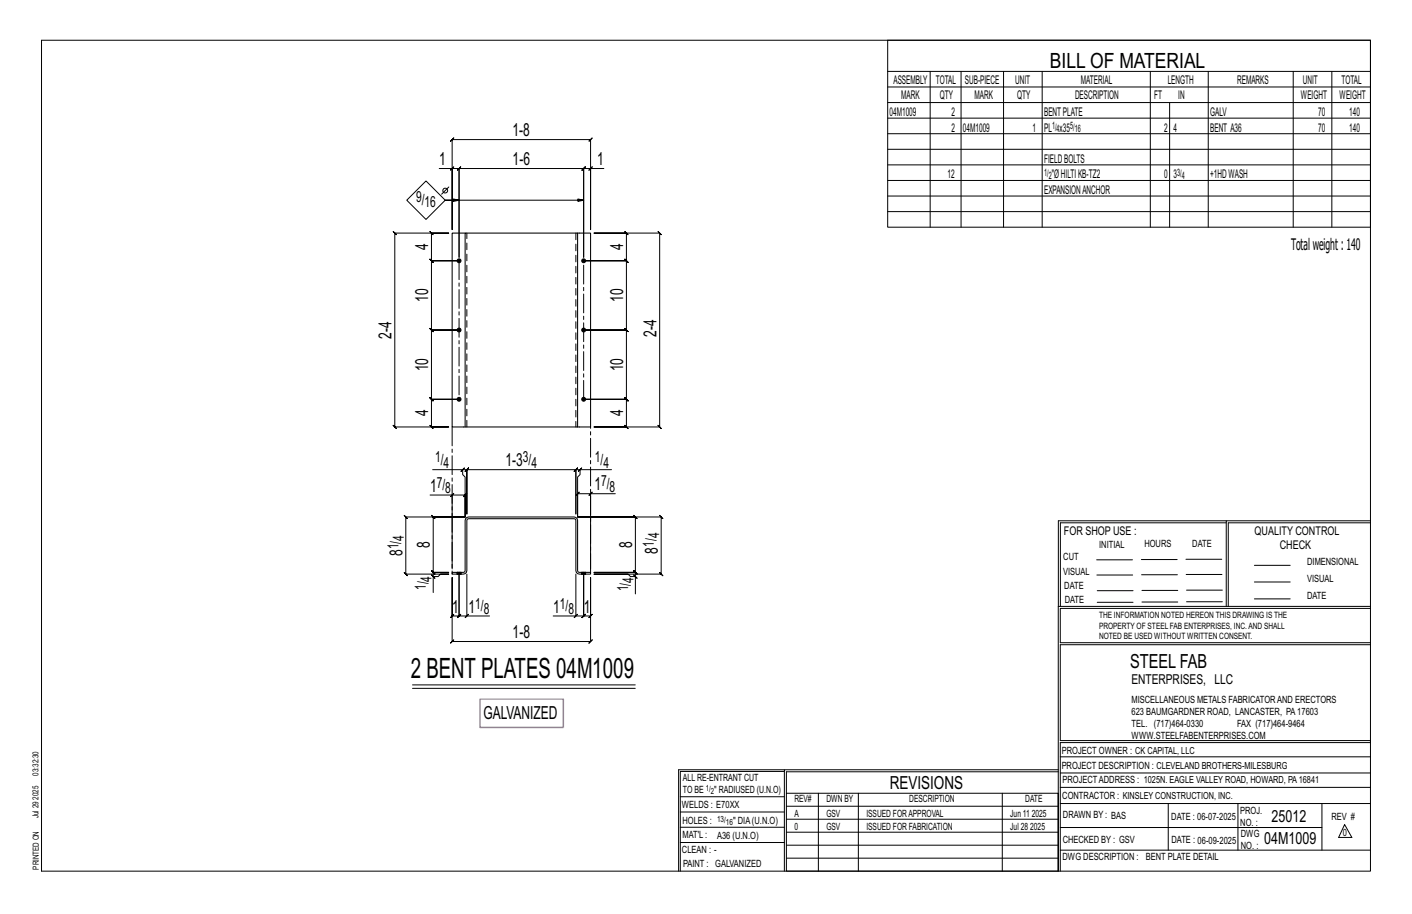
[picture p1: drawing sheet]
<svg xmlns="http://www.w3.org/2000/svg" width="432mm" height="279mm" viewBox="0 0 432 279" stroke-linecap="round" stroke-linejoin="round" font-family="sans-serif">
<g fill="none" stroke="#000" stroke-width=".31">
<path d="M12.7 12.3h406.4v254h-406.4zM271.5 12.3h147.6v57.2h-147.6zM271.5 21.8h147.6M271.5 26.6h147.6M271.5 31.4h147.6M271.5 36.1h147.6M284.5 21.8v47.7M293.9 21.8v47.7M306.9 21.8v47.7M318.7 21.8v47.7M351.8 21.8v47.7M357.7 31.4v38.1"/>
<path d="M369.5 21.8v47.7M395.5 21.8v47.7M407.3 21.8v47.7M134.3 51.5h4v18.7v-27.5l-.5 .5 1-1-.5 .5h42.3l-.5 .5 1-1-.5 .5v27.5v-18.7h4.1M137.3 57.2l-2.3 2.2M138.3 51.5h2.1l-.5 .5 1-1-.5 .5v27.2v-27.2l-.5 .5 1-1-.5 .5h38.1l-.5 .5 1-1-.5 .5v27.2v-27.2l-.5 .5 1-1-.5 .5h2.1M138.8 51l-1 1zM180.6 51.5l.5-.5-1 1zM271.5 40.9h147.6M271.5 45.6h147.6M271.5 50.4h147.6M271.5 55.2h147.6"/>
<path d="M271.5 59.9h147.6M120.2 70.8l.5 .5h16.5h-5.3l-.5-.5 1 1-.5-.5v8.4l-.5-.5 1 1-.5-.5h8.5h-8.5l-.5-.5 1 1-.5-.5v21.2l-.5-.5 1 1-.5-.5h8.5h-8.5l-.5-.5 1 1-.5-.5v21.2l-.5-.5 1 1-.5-.5h8.5h-8.5l-.5-.5 1 1-.5-.5v8.4l-.5-.5 1 1-.5-.5h5.3h-16.5l.5 .5-1-1 .5 .5v-59.2l.5 .5zM124.4 61.2l5.9-5.9 5.9 5.9-5.9 5.9zM140.4 61.2l-1.8-.4v.8l1.8-.4h-4.2h42.3l-1.8 .4v-.8l1.8 .4M181.7 71.3h20l-.5-.5 1 1-.5-.5v59.2l-.5-.5 1 1-.5-.5h-20h9.9l.5 .5-1-1 .5 .5v-8.4l.5 .5-1-1 .5 .5h-13.1h13.1l.5 .5-1-1 .5 .5v-21.2l.5 .5-1-1 .5 .5h-13.1h13.1l.5 .5-1-1 .5 .5v-21.2l.5 .5-1-1 .5 .5h-13.1h13.1l.5 .5-1-1 .5 .5v-8.4l.5 .5-1-1 .5 .5zM271.5 64.7h147.6M131.5 151.3h6.8v22.6M132.3 143.6h9.2v1.5l.7 .7v12.2v-6.7l.5-.5-1 1 .5-.5h-3.9M137.8 151.8l1-1zM141 144.1l1-1zM141.5 143.6h1.3l-.5 .5 1-1-.5 .5v13.5v-13.5l-.5 .5 1-1-.5 .5h33.3l-.5 .5 1-1-.5 .5v13.5v-13.5l-.5 .5 1-1-.5 .5h1.3M176.9 144.1l1-1z"/>
<path d="M180.1 151.4l1-1zM187 143.6h-9.6v1.5l-.8 .7v12.2v-7.1l-.5 .5 1-1-.5 .5h4M188.2 150.9h-7.6v23M375 159.8h-50.7v25.6M375 159.2h-51.3l-.1 107.1M419.1 159.2h-44.1v26.2M419.1 159.8h-43.5v25.6M132 175.7l1 1zM132.5 176.2v-1.2l.5 .5-1-1 .5 .5h4.7h-4.7l.5 .5-1-1 .5 .5v-17l.5 .5-1-1 .5 .5h9.7h-18.1l-.5-.5 1 1-.5-.5v17.5l-.5-.5 1 1-.5-.5h13.1h-2.5l-.7 .7h-1.5v4.9M142.8 175.5v12.8h6.9M176.1 175.5v12.8h-6.9M193.8 175.7l1 1z"/>
<path d="M194.3 176.2v-1.2l.5 .5-1-1 .5 .5h-12.6h12.6l.5 .5-1-1 .5 .5v-17l.5 .5-1-1 .5 .5h-17.7h25.6l-.5-.5 1 1-.5-.5v17.5l-.5-.5 1 1-.5-.5h-20.5h10.4l.7 .7h1.5v5.4M335.4 171.1h10.9M335.4 175.8h11M349 171h11M349.1 175.7h11M362.7 171h10.9M362.7 175.6h11M383.6 172.8h11M383.6 177.9h11M142.8 188.3l.5-.5-1 1zM142.8 188.3h-2.4l.5-.5-1 1 .5-.5v-13.3v13.3l.5-.5-1 1 .5-.5h-2.1l.5-.5-1 1 .5-.5v-11.7v19.5l-.5 .5 1-1-.5 .5h42.3l-.5 .5 1-1-.5 .5v-19.5v11.7l.5-.5-1 1 .5-.5h-2.1l.5-.5-1 1 .5-.5v-13.3v13.3l.5-.5-1 1 .5-.5h-2.4M176.1 188.3l-.5 .5 1-1z"/>
<path d="M323.7 185.4h95.4M335.5 184.1h11M335.5 180.6h11M349.2 184h11M349.2 180.5h11M362.9 180.4h10.9M362.9 184h10.9M383.6 183.1h11M419.1 186h-94.9v10.5h94.9M419.1 197.1h-94.9v29.3h94.9v.6h-94.9v39.3M126.2 209.4h68.1M126.2 210.4h68.1"/>
<path d="M239.9 235.8h-31.9v30.5M239.9 235.3h-32.4v31M323.6 235.3h-83.7v31M323.6 235.9h-83.1v6.6M324.2 236.3h94.9M324.2 231.4h94.9M208 252.9h31.9M208 257.5h31.9M208 243.6h31.9M208 248.2h31.9M240.5 242.5h83.1v23.8h-83.1zM240.5 258.4h83.1"/>
<path d="M240.5 254.4h83.1M240.5 250.4h83.1M240.5 246.5h83.1M250.3 242.5v23.8M262.5 242.5v23.8M306.5 242.5v23.8M324.2 253h80.1M324.2 245.6h94.9M324.2 259.9h94.9M324.2 240.7h94.9M357.3 245.6v14.3M378.6 245.6v14.3"/>
<path d="M404.3 245.6v14.3M411.2 252.1l2.2 3.9h-4zM240.5 262.3h83.1"/>
<circle cx="136.2" cy="58.3" r=".74"/>
</g>
<path d="M146.8 213.7h25.5v8.7h-25.5z" fill="none" stroke="#f0f" stroke-width=".5"/>
<g fill="#000" stroke="#000" stroke-width=".31">
<circle cx="140.4" cy="79.7" r=".6"/>
<circle cx="178.5" cy="79.7" r=".6"/>
<circle cx="140.4" cy="100.9" r=".6"/>
<circle cx="178.5" cy="100.9" r=".6"/>
<circle cx="140.4" cy="122.1" r=".6"/>
<circle cx="178.5" cy="122.1" r=".6"/>
</g>
<path d="M142.2 71.3h-3.9v59.2h38.3v-59.2h-34.4v59.2M176.6 71.3h4v59.2h-4M142.4 158.6l.9-.6 32.8 .2 .5 .9v15.3l.6 .6h3.4v.5h-3.4l-1-.5-.1-15.9-.5-.5h-32.6l-.2 .5-.2 15.9-.9 .5h-3.4v-.5h3.4l.5-.6zM139.8 175h.1M139.8 175.5h.1M141 175h.1M141 175.5h.1M177.9 175h.1M177.9 175.5h.1M179.1 175h.1M179.1 175.5h.1" fill="none" stroke="#000" stroke-width=".32"/>
<g fill="none" stroke="#000" stroke-width=".31" stroke-dasharray="2 1.4">
<path d="M176.1 71.3v59.2M142.8 130.5v-59.2M139.8 175v.5M139.8 175h.1M140 175l-.2 .5M140.2 175h-.2l-.2 .5M140.4 175h.2v.5h-.2zM140.4 175h-.2v.5h-.2M140.4 175.5h-.2M140.6 175h.2v.5h-.2M140.8 175v.5M140.9 175h.1"/>
<path d="M141 175.5h-.1M141 175.5v-.5M177.9 175v.5M177.9 175h.1M178.1 175l-.2 .5M178.3 175h-.2l-.2 .5M178.5 175h.2v.5h-.2zM178.5 175h-.2v.5h-.2M178.5 175.5h-.2M178.7 175h.2v.5h-.2M178.9 175v.5M179 175h.1"/>
<path d="M179.1 175.5h-.1M179.1 175.5v-.5"/>
</g>
<path d="M140.4 79.7v42.4M138.3 130.5v45M178.5 122.1v-42.4M180.6 175v-44.5" fill="none" stroke="#000" stroke-width=".31" stroke-dasharray="5.8 1 1 1"/>
<text font-size="8.6" x="125.6" y="207.4">2 BENT PLATES 04M1009</text>
<text font-size="6.4" x="321.1" y="20.7">BILL OF MATERIAL</text>
<text font-size="5.9" x="345.6" y="204.1">STEEL FAB</text>
<g font-size="5.5">
<text x="156.7" y="41.7">1-8</text>
<text x="134.3" y="50.5">1</text>
<text x="156.8" y="50.5">1-6</text>
<text x="182.6" y="50.5">1</text>
<text x="131" y="76.5" transform="rotate(-90 131 76.5)">4</text>
<text x="190.6" y="76.5" transform="rotate(-90 190.6 76.5)">4</text>
<text x="131" y="92.4" transform="rotate(-90 131 92.4)">10</text>
<text x="190.6" y="92.4" transform="rotate(-90 190.6 92.4)">10</text>
<text x="119.7" y="103.6" transform="rotate(-90 119.7 103.6)">2-4</text>
<text x="200.7" y="102.9" transform="rotate(-90 200.7 102.9)">2-4</text>
<text x="131" y="113.5" transform="rotate(-90 131 113.5)">10</text>
<text x="190.6" y="113.5" transform="rotate(-90 190.6 113.5)">10</text>
<text x="131" y="127.3" transform="rotate(-90 131 127.3)">4</text>
<text x="190.6" y="127.3" transform="rotate(-90 190.6 127.3)">4</text>
<text x="154.6" y="142.6">1-3</text>
<text x="181.8" y="149.9">1</text>
<text x="131.5" y="150.3">1</text>
<text x="131.5" y="167.5" transform="rotate(-90 131.5 167.5)">8</text>
<text x="193.3" y="167.7" transform="rotate(-90 193.3 167.7)">8</text>
<text x="123.1" y="170" transform="rotate(-90 123.1 170)">8</text>
<text x="201.2" y="169.2" transform="rotate(-90 201.2 169.2)">8</text>
<text x="138.3" y="187.3">1</text>
<text x="143.3" y="187.3">1</text>
<text x="169.2" y="187.3">1</text>
<text x="178.5" y="187.3">1</text>
<text x="156.8" y="195.1">1-8</text>
<text x="147.8" y="219.8">GALVANIZED</text>
<text x="272.2" y="241.1">REVISIONS</text>
</g>
<g font-size="5.1">
<text x="388.9" y="251.3">25012</text>
<text x="386.6" y="258.1">04M1009</text>
</g>
<text font-size="4.9" x="394.8" y="76.4">Totalweight : 140</text>
<g font-size="4.7">
<text x="127.2" y="61.7">9/</text>
<text x="129.8" y="63.4">16</text>
<text x="133.1" y="141.3">1/</text>
<text x="135.7" y="143">4</text>
<text x="159.9" y="141.3">3/</text>
<text x="162.5" y="143">4</text>
<text x="181.9" y="141.3">1/</text>
<text x="184.5" y="143">4</text>
<text x="133.6" y="149.1">7/</text>
<text x="183.8" y="148.7">7/</text>
<text x="136.2" y="150.8">8</text>
<text x="186.4" y="150.4">8</text>
<text x="121.9" y="167.9" transform="rotate(-90 121.9 167.9)">1/</text>
<text x="123.5" y="165.3" transform="rotate(-90 123.5 165.3)">4</text>
<text x="200" y="167.2" transform="rotate(-90 200 167.2)">1/</text>
<text x="201.6" y="164.6" transform="rotate(-90 201.6 164.6)">4</text>
<text x="131.9" y="177.8" transform="rotate(-90 131.9 177.8)">4</text>
<text x="193.7" y="178.2" transform="rotate(-90 193.7 178.2)">4</text>
<text x="130.2" y="180.4" transform="rotate(-90 130.2 180.4)">1/</text>
<text x="192.1" y="180.8" transform="rotate(-90 192.1 180.8)">1/</text>
<text x="145.3" y="186.1">1/</text>
<text x="148" y="187.7">8</text>
<text x="171.2" y="186.1">1/</text>
<text x="173.8" y="187.7">8</text>
</g>
<text font-size="4.2" x="346" y="209.1">ENTERPRISES, LLC</text>
<g font-size="3.7">
<text x="273.2" y="25.6">ASSEMBLY</text>
<text x="286.2" y="25.6">TOTAL</text>
<text x="295.1" y="25.6">SUB-PIECE</text>
<text x="310.4" y="25.6">UNIT</text>
<text x="330.5" y="25.6">MATERIAL</text>
<text x="357.1" y="25.6">LENGTH</text>
<text x="378.3" y="25.6">REMARKS</text>
<text x="398.4" y="25.6">UNIT</text>
<text x="410.2" y="25.6">TOTAL</text>
<text x="272.1" y="35.5">04M1009</text>
<text x="275.6" y="30.4">MARK</text>
<text x="287.4" y="30.4">QTY</text>
<text x="290.9" y="35.5">2</text>
<text x="298" y="30.4">MARK</text>
<text x="311" y="30.4">QTY</text>
<text x="319.3" y="35.5">BENTPLATE</text>
<text x="328.7" y="30.4">DESCRIPTION</text>
<text x="353" y="30.4">FT</text>
<text x="360.3" y="30.4">IN</text>
<text x="370.1" y="35.5">GALV</text>
<text x="397.8" y="30.4">WEIGHT</text>
<text x="403.2" y="35.5">70</text>
<text x="409.6" y="30.4">WEIGHT</text>
<text x="412.6" y="35.5">140</text>
<text x="290.9" y="40.2">2</text>
<text x="294.5" y="40.2">04M1009</text>
<text x="315.8" y="40.2">1</text>
<text x="319.3" y="40.2">PL x35</text>
<text x="356" y="40.2">2</text>
<text x="358.9" y="40.2">4</text>
<text x="370.1" y="40.2">BENT A36</text>
<text x="403.2" y="40.2">70</text>
<text x="412.6" y="40.2">140</text>
<text x="319.3" y="49.7">FIELDBOLTS</text>
<text x="289.8" y="54.5">12</text>
<text x="319.3" y="59.3">EXPANSIONANCHOR</text>
<text x="321.6" y="54.5">&quot;ØHILTIKB-TZ2</text>
<text x="356" y="54.5">0</text>
<text x="358.9" y="54.5">3</text>
<text x="370.1" y="54.5">+1HDWASH</text>
<text x="325.3" y="163.4">FOR SHOP USE :</text>
<text x="383.7" y="163.4">QUALITY CONTROL</text>
<text x="391.4" y="167.8">CHECK</text>
</g>
<g font-size="3.1">
<text x="321.7" y="39.4">1/</text>
<text x="323.1" y="40.5">4</text>
<text x="327.2" y="39.4">5/</text>
<text x="328.6" y="40.5">16</text>
<text x="319.3" y="53.7">1/</text>
<text x="360" y="53.7">3/</text>
<text x="320.7" y="54.8">2</text>
<text x="361.4" y="54.8">4</text>
<text x="336.2" y="167.4">INITIAL</text>
<text x="350" y="167.1">HOURS</text>
<text x="364.6" y="167.2">DATE</text>
<text x="325.2" y="171.3">CUT</text>
<text x="399.8" y="172.8">DIMENSIONAL</text>
<text x="325.1" y="175.8">VISUAL</text>
<text x="399.8" y="177.9">VISUAL</text>
<text x="325.5" y="180">DATE</text>
<text x="325.7" y="184.4">DATE</text>
<text x="399.8" y="183.1">DATE</text>
<text x="346" y="215">MISCELLANEOUS METALS FABRICATORAND ERECTORS</text>
<text x="346" y="218.6">623 BAUMGARDNER ROAD, LANCASTER, PA17603</text>
<text x="346" y="225.8">WWW.STEELFABENTERPRISES.COM</text>
<text x="346" y="222.2">TEL. (717)464-0330</text>
<text x="378.3" y="222.2">FAX (717)464-9464</text>
<text x="324.7" y="230.5">PROJECT OWNER : CK CAPITAL, LLC</text>
<text x="208.8" y="238.8">ALL RE-ENTRANT CUT</text>
<text x="324.7" y="235.1">PROJECT DESCRIPTION : CLEVELAND BROTHERS-MILESBURG</text>
<text x="324.9" y="239.5">PROJECTADDRESS : 1025N. EAGLE VALLEY ROAD, HOWARD, PA16841</text>
<text x="208.8" y="242.5">TO BE</text>
<text x="218.4" y="242.5">&quot; RADIUSED (U.N.O)</text>
<text x="242.9" y="245.3">REV#</text>
<text x="252.7" y="245.3">DWN BY</text>
<text x="278.1" y="245.3">DESCRIPTION</text>
<text x="313.5" y="245.3">DATE</text>
<text x="324.9" y="244.2">CONTRACTOR : KINSLEY CONSTRUCTION, INC.</text>
<text x="208.5" y="247">WELDS : E70XX</text>
<text x="208.7" y="251.7">HOLES :</text>
<text x="224.2" y="251.8">&quot; DIA(U.N.O)</text>
<text x="242.9" y="249.9">A</text>
<text x="252.7" y="249.9">GSV</text>
<text x="264.9" y="249.9">ISSUED FORAPPROVAL</text>
<text x="309" y="249.9">Jun 11</text>
<text x="315.5" y="249.9">2025</text>
<text x="325.1" y="250">DRAWN BY : BAS</text>
<text x="358.2" y="250.5">DATE : 06-07-2025</text>
<text x="379.3" y="248.9">PROJ.</text>
<text x="407.2" y="250.5">REV #</text>
<text x="208.7" y="256.3">MAT'L :</text>
<text x="219.3" y="256.4">A36 (U.N.O)</text>
<text x="242.9" y="253.8">0</text>
<text x="252.7" y="253.8">GSV</text>
<text x="264.9" y="253.8">ISSUED FOR FABRICATION</text>
<text x="309" y="253.8">Jul 28</text>
<text x="315" y="253.8">2025</text>
<text x="325" y="257.6">CHECKED BY : GSV</text>
<text x="358.3" y="257.7">DATE : 06-09-2025</text>
<text x="379.3" y="252.5">NO. :</text>
<text x="379.5" y="255.9">DWG</text>
<text x="410.6" y="255.5">0</text>
<text x="208.6" y="260.7">CLEAN : -</text>
<text x="324.9" y="262.9">DWG DESCRIPTION :</text>
<text x="350.4" y="263">BENT PLATE DETAIL</text>
<text x="379.5" y="259.5">NO. :</text>
<text x="208.9" y="265">PAINT : GALVANIZED</text>
</g>
<g font-size="2.7">
<text x="336.1" y="189">THE INFORMATION NOTED HEREON THIS DRAWING IS THE</text>
<text x="336.1" y="195.4">NOTED BE USED WITHOUT WRITTEN CONSENT.</text>
<text x="336.1" y="192.2">PROPERTY OF STEEL FAB ENTERPRISES, INC.AND SHALL</text>
</g>
<g font-size="2.6">
<text x="215.9" y="241.8">1/</text>
<text x="217.4" y="242.7">2</text>
<text x="219.3" y="251.1">13/</text>
<text x="222" y="252.1">16</text>
</g>
<g font-size="2.5">
<text x="11.7" y="237.1" transform="rotate(-90 11.7 237.1)">03:32:30</text>
<text x="11.8" y="244.4" transform="rotate(-90 11.8 244.4)">2025</text>
<text x="11.8" y="250.1" transform="rotate(-90 11.8 250.1)">Jul 29</text>
<text x="11.9" y="265.8" transform="rotate(-90 11.9 265.8)">PRINTED ON</text>
</g>
</svg>
